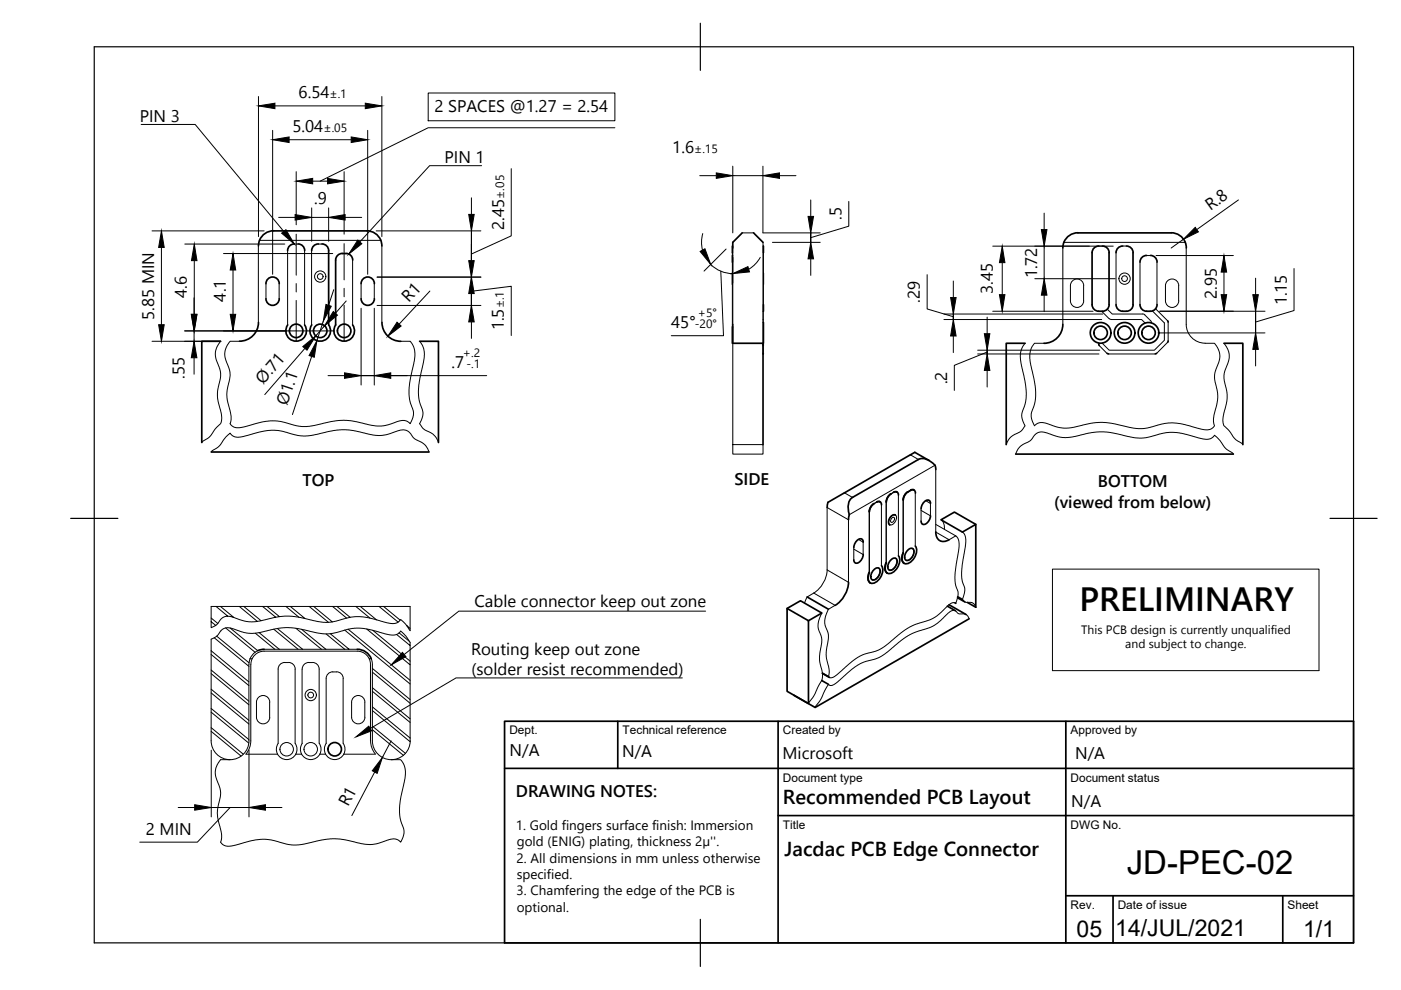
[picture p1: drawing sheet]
<svg xmlns="http://www.w3.org/2000/svg" width="297mm" height="210mm" viewBox="0 0 297 210" stroke-linecap="round" stroke-linejoin="round" font-family="sans-serif">
<!-- layer: Visible -->
<g fill="none" stroke="#000" stroke-width=".21">
<path d="M54.8 52.1v16.3M55 51h25.7M61 53.1v15.8M62.4 51.7h.8M64.6 53.1v15.8M66.1 53.1v15.8M67.5 51.7h.8M74.8 55.2v13.7M81 52.1v16.3M155.3 57.9v2.4M155.3 53.6l.1 .6M155.3 52.2h.1"/>
<path d="M155.3 55.6l.1 13.7M155.4 52.6v16.2M157.4 49.4h2.4M161.8 51.4v21.4M161.8 52.2h.1M161.9 57.9v2.4M161.9 53.6v11M225.3 52.6v16.2M225.6 51.4h25.7M232.9 52.2h.8M236.6 53.6v11M238 52.2h.8"/>
<path d="M241.7 55.6v9M243.1 54.2h.8M245.3 55.6v9M247.7 59.4a1.39 1.39 0 0 1 1.4-.1 1.39 1.39 0 0 1 .8 1.3v3.2a1.41 1.41 0 0 1-1.4 1.4 1.41 1.41 0 0 1-1.4-1.4v-3.2l.1-.5zM251.5 52.6v16.2a4 4 0 0 0 4 4M46.8 72.4l-.9 1.3-.2 1.6 1.1 3.8-.1 1.3-.5 2.2-.1 1.5 .9 3.9-.1 1.3-.1 .5-1.2 1.2-1.2 1.6-1.6 1.2M50.8 72.4h-2l-.7 .9-.4 1.4v1.2l1.1 3.1v.7l-.6 3-.1 1.2 .1 1 .8 3.4-.1 1a.96 .96 0 0 0 .9 1.3h1.5l4.2-1.1 2.4-.3 1.6 .2 4.5 1h1.7l4.6-1 2.5-.3 1.9 .2 5.3 1 1.7-.1 3.6-1.1 1 .2 .7 .5 .5-1.3 .2-1.1-.9-2.7-.1-2.5 .4-2.2 .8-3.9v-1.7l-.3-1.2-.6-.8h-2M56.4 60.1v3.2M59.2 60.1v3.2M76.6 60.1v3.2M79.4 60.1v3.2M89 72.4l.7 1.2 .3 1.4-.2 1.9-.9 4-.2 1.9 .2 2 .8 2.7-.3 1.5a1.19 1.19 0 0 0 .2 1.8l2.2 1.3 .7 .7 .5 1"/>
<path d="M155.3 72.8l.1 21.5h6.4v2h-6.4v-2M161.8 75h.1M161.8 67.7h.1M161.8 72.7v.3M161.8 66h.1M161.8 68.4h.1M161.8 66v2.4M161.8 72.8h.1M161.8 73.3v1.6M217.3 72.8l-.7 1.2-.3 1.4 .2 1.7 .8 3.7 .3 2.5-.2 2-.8 2.7 .3 1.5a.92 .92 0 0 1 0 1.4l-.7 .7-1.9 1.1-.6 .7-.4 .9M221.3 72.8h-1.9l-.7 1-.4 1.4 .2 1.8 .7 3.4 .4 2.2-.1 2.5-.9 2.7 .1 1.1 .7 1.4 .6-.6 1.1-.1 3.2 1 1.9 .2 1.4-.2 3.7-.9 2.5-.2 1.8 .2 4.6 1.1 2 .1 1.1-.2 3.5-.9 1.8-.1 2.1 .2 4.7 1.2h.9l.8-.3a.76 .76 0 0 0 .2-1.2l.1-1.6 .8-3.7-.2-1.8-.5-2.2v-.8l1-3 .1-1.4-.4-1.2-.7-1.1h-2M229.7 60.6v3.2"/>
<path d="M229.8 60.6a1.41 1.41 0 0 0-1.4-1.4 1.41 1.41 0 0 0-1.5 1.4v3.2a1.41 1.41 0 0 0 1.5 1.4 1.41 1.41 0 0 0 1.4-1.4M232.9 72.7v.3M233.1 73.3l1.6 1.6M233.6 66l1.6 1.6M234.8 65.5l1 1.1h6.6l1.5 1.4M235 75h9.9M235.2 67.5l.4 .2h6.4l.8 .8M243.9 68l.2 .4M244.1 68.4v.1M244.3 65.9l2.6 2.6v3.7l-2.1 2h-9.6l-1.5-1.5M245 65.5l2.5 2.5M247.5 72.6l-2.3 2.3"/>
<path d="M247.7 68.3v4M259.5 72.8l1 1.7 .1 1.3-1.1 3.8 .1 1.2 .5 2.4 .1 1.3-.9 3.8v1a1.77 1.77 0 0 0 1 1.7l1.4 1.9 1.8 1.4M44.8 95.8l1.8-1.4 1.2-1.7 .8-.7a.22 .22 0 0 1 .2-.1 .22 .22 0 0 1 .2 .2l.8 .5 .8 .1 5.6-1.3 2-.2 1.7 .3 3.2 .8 1.7 .1 1.6-.1 4.3-1 2.6-.2 2.2 .3 3.5 .8 1.6 .1 1.4-.1 2.5-.9 1.1-.2 1 .4 1.3 1.5 2.1 1.2 .7 .9 .3 .7M198.2 98.7l-18.1 10.4M198.4 99.5v13.3M215.3 96.3l.5-1 .6-.7 2-1.1 1.3-1.6 .9-.3 1.3 .2 2.5 .8 1.4 .2 1.6-.2 3.5-.8 2.1-.2 2.5 .1 4.2 1 1.8 .2 1.6-.1 3.3-.9 1.5-.2 2.6 .2 5.2 1.2 .9-.1 .8-.6a.37 .37 0 0 1 .6 .3l.7 .7 1 1.5 1.8 1.4M175.4 107.6v13.2M179.9 110.2v13.3M181 116.1v2.6M183 114.9v2.7M184.3 108.5v12.9v-12.9M185.8 106.5l-.5 .3"/>
<path d="M185.9 106.5l-.6 .3M186.9 107.1v12.8M187.9 106.4v12.9v-12.8M189 109.4a.61 .61 0 0 1 1 0 1.47 1.47 0 0 1-1.4 1.9 1.35 1.35 0 0 1 .4-1.9zM189 109.9l.2-.2 .4 .1a.66 .66 0 0 1-.1 .6 .66 .66 0 0 1-.6 .3zM189.4 104.4l-.5 .3M189.5 104.4l-.6 .3M190.5 105v12.8M191.5 106v11.3v-11.3M193 103.9l-.6 .4M194.1 104.6v11.2M195.3 107.9v2.6"/>
<path d="M197.3 106.7v2.7M198.4 111.2l4.2 2.4M199.5 110.2l.5 .6 .2 1.4M202.6 113.6l.5 .5 .2 1.1v1.4l-.8 5.2 .1 2.1 .5 1.7v.8l-.5 1.5-.4-.1-.8 .3-2.4 2.2-1.2 .8-3.6 1.2-1.8 .9-1.5 1.1-3 2.5-1.4 .9-3.2 1-1.4 .7-1.9 1.4-2.8 2.4-.8 .5h-.5a.69 .69 0 0 1-.1-1v-.9l-.6-3 .4-4.2-.7-2v-1.1l.2-1 .5-1.3 1.5-.9M202.6 113.6l-1.4 .8M204 112.8l.5 .5 .3 1.1-.9 6.9 .1 1.6 .6 1.9-.3 1.6a.78 .78 0 0 0 .2 1.2l1.7 .2 .3 .3 .4 .6M44.8 138v16.3a8.6 8.6 0 0 0 .7 5 4 4 0 0 0 3.3 1.8M44.8 131l1.4 1.2-.5 .4M44.8 138l8 6.6M44.8 138.8l8 6.6M45.4 135.2l7.4 6.1M45.8 128.6l2.5 2.1-1.1 .3-1 1.2"/>
<path d="M46 134.9l-1.2 .6v2.5M46 134.9l6.8 5.6M46.7 128.6l2.9 2.3-1.3-.2M47.8 133.1l6.3 5.2M48.8 133.2l5.8 4.8a3.2 3.2 0 0 0-1.6 1.7M50.7 128.6l3.9 3.2h-2.4l-2.6-.9M51.7 128.6l3.7 3-.8 .2M53 139.7h.4M53 139.7l-.2 1.2v16.2a4 4 0 0 1-4 4M54.1 134.3l4.2 3.4h.9M54.9 134.1l4.3 3.6M55.7 128.6l2.8 2.3-3.1 .7"/>
<path d="M56 137.7h2.3M56.6 128.6l2.6 2.1-.7 .2M58 133.4l5.2 4.3h1M58.8 133.3l5.4 4.4M59.2 137.7h4M59.2 130.7l2.2-.1 2 .3M60.6 128.6l2.8 2.3 1.3 .2-3.1-2.5M62.7 133.2l5.5 4.5h.9M63.9 133.4l5.2 4.3M64.2 137.7h4M64.7 131.1l2.7 .7 2.2 .1M65.6 128.6l4 3.3h.9l-4-3.3"/>
<path d="M69.1 137.7h4M69.1 134.4l4 3.3M70 134.4l4 3.3h-.9M70.5 128.6l3 2.5 .7-.2-2.8-2.3M73.1 133.6l13.9 11.4M73.5 131.1l-3 .8M73.8 133.4l13.2 10.8v4.1M74 137.7h1.7M74.2 130.9l2.1-.2 2.1 .4M75.4 128.6l3 2.5 1.4 .3M76.4 128.6l3.4 2.8 3.1 .8h.9l.6-.3M77.7 133.4l9.3 7.6v-4.1"/>
<path d="M78.3 139.7h.4l.3 1.2v16.2a4 4 0 0 0 4 4M79 133.6l8 6.6M80.4 128.6l4 3.3 .4-.3v-.1l-3.5-2.9M81.3 128.6h-36.5v4.5l.9-.5-.9-.8M81.3 128.6h5.7v5.1l-.8-1.1 .8 .6M84.6 134.2l-.8 .4h-1l-4.6-1.2-2.7-.2-1.7 .2-3.3 .9-1.7 .1-2-.3-3.4-.8-2.8-.2-2.2 .2-3.8 .9-1.5 .1-1.4-.2-2.8-.9-.8-.1-1 .3-1.1 1.5M84.6 134.2l.1-.1a.42 .42 0 0 1 .4-.2 .42 .42 0 0 1 .4 .4l1.5 1.9v.7l-2.9-2.4M84.6 134.2l2.2 1.8M84.8 131.5l.1-.1 .2 .1 1.1 1.1M174.2 130l-.6 1.7-.2 1.2 .8 2.7-.4 4.4 .6 2.7-.1 1.1-1.6 3.6-1.3 1.8M175.4 120.8a6.9 6.9 0 0 1-4.3 5.9l-.5 1.2M205.5 131.2l-.3-.6-.4-.3-1.5-.2-.7-.6-.6-.1-1 .6-1.9 1.8-1.4 1-4.9 1.8-1.2 .8-4.8 3.8-1.1 .5-2.2 .5-1.1 .5-1.7 1.1-3.8 3.3-.9 .2-.4-.2-1.7 3.4-1.1 1.5"/>
<path d="M44.8 155.1l6.3 5.2M44.8 154.3l6.8 5.6M44.8 151l7.9 6.6M44.8 150.2l8 6.6M44.8 146.1l8 6.6M44.8 146.9l8 6.6M44.8 142.1l8 6.6M44.8 142.8l8 6.6M52.1 159.9h6.7M53.2 140.9v16.2l-.3 1.5-.8 1.3M53.2 140.9a2.8 2.8 0 0 1 2.8-2.8h19.7a2.8 2.8 0 0 1 2.8 2.8l.1 16.2 .2 1.5 .8 1.3M55 147.7a1.39 1.39 0 0 1 1.4-.1 1.39 1.39 0 0 1 .8 1.3v3.2a1.41 1.41 0 0 1-1.4 1.4 1.41 1.41 0 0 1-1.4-1.4v-3.2v-.5z"/>
<path d="M59 141.9a1.6 1.6 0 0 1 2.2-1.4 1.37 1.37 0 0 1 1.4 1.4M59 141.9v15.7a2.19 2.19 0 0 0 1.8 3.5 2.19 2.19 0 0 0 1.8-3.5M62.6 141.9v15.7M62.7 159.9h1.2M64.1 141.9v15.7M64.1 141.9a1.59 1.59 0 0 1 2.2-1.4 1.37 1.37 0 0 1 1.4 1.4M67.7 141.9v15.7a2.19 2.19 0 0 1-1.8 3.5 2.19 2.19 0 0 1-1.8-3.5M67.8 159.9h1.2M70.5 142.5h.9M71.4 142.4a1.38 1.38 0 0 1 1.3 1.5l.1 13.7a2.2 2.2 0 0 1-1.8 3.5 2.2 2.2 0 0 1-1.8-3.5v-13.7a1.41 1.41 0 0 1 1.4-1.5M72.9 159.9h6.7M77.3 148.9v3.2"/>
<path d="M77.4 148.9a1.41 1.41 0 0 0-1.4-1.4 1.41 1.41 0 0 0-1.5 1.4v3.2a1.41 1.41 0 0 0 1.5 1.4 1.41 1.41 0 0 0 1.4-1.4M79 145.8l8 6.6v4.1M79 142.5l8 6.6v3.3M79 141.7l8 6.6v.8M79 154.7l6.5 5.4M79 154l6.9 5.7M79 150.7l8 6.6M79 149.9l8 6.6M79 146.6l8 6.6M87 141v3.2M87 156.5v.6M87 157.1a4 4 0 0 1-4 4"/>
<path d="M168.3 147.4h.1M48.8 161.1h-2l-.8 1.1-.3 1.2v1.2l1 2.6 .1 .8-.7 4.5 .9 4.3-.1 1.2a.91 .91 0 0 0 .6 1.3l.7 .1h.8l4.6-1.2 1.9-.3 2 .2 3.3 .9 1.4 .2 1.9-.2 4.2-.9 2.2-.3 2.3 .2 3.8 .9 1.6 .2 1.6-.2 3.4-1h.7l.7 .3a.31 .31 0 0 0 .4 .3 .31 .31 0 0 0 .2-.4l.4-1 .1-1-.9-2.6-.1-2.2 .3-2.3 .9-3.9v-1.8l-.2-1.1-.8-1.1h-1.9"/>
<circle cx="67.9" cy="58.6" r="1.2"/>
<circle cx="67.9" cy="58.6" r=".6"/>
<circle cx="238.4" cy="59.1" r=".6"/>
<circle cx="238.4" cy="59.1" r="1.2"/>
<circle cx="60.8" cy="158.9" r="1.43"/>
<circle cx="65.9" cy="147.4" r="1.2"/>
<circle cx="65.9" cy="147.4" r=".6"/>
<circle cx="65.9" cy="158.9" r="1.43"/>
</g>
<g fill="none" stroke="#000" stroke-width=".36">
<path d="M58 49h19.7M58 48.9a3.2 3.2 0 0 0-3.2 3.2M62.4 51.7a1.41 1.41 0 0 0-1.4 1.4M63.2 51.7a1.41 1.41 0 0 1 1.4 1.4M67.5 51.7a1.41 1.41 0 0 0-1.4 1.4M68.3 51.7a1.41 1.41 0 0 1 1.4 1.4M69.7 53.1v15.8a2.19 2.19 0 0 1-1.8 3.4 2.19 2.19 0 0 1-1.8-3.4M71.2 55.1a1.6 1.6 0 0 1 2.2-1.3 1.37 1.37 0 0 1 1.4 1.3M71.2 55.2v13.7a2.19 2.19 0 0 0 1.8 3.4 2.19 2.19 0 0 0 1.8-3.4M77.8 48.9a3.2 3.2 0 0 1 3.2 3.2M155.3 52.2v1.4M155.3 54.2v1.4"/>
<path d="M157.4 49.4l-2 2v1.2M159.8 49.4l2 2M161.9 52.2v1.4M228.5 49.4h19.8M228.5 49.4a3.2 3.2 0 0 0-3.2 3.2M232.9 52.2a1.41 1.41 0 0 0-1.4 1.4v11M233.8 52.2a1.41 1.41 0 0 1 1.4 1.4M235.1 53.6v11M238 52.2a1.41 1.41 0 0 0-1.4 1.4M238.8 52.2a1.41 1.41 0 0 1 1.4 1.4v11M243.1 54.2a1.41 1.41 0 0 0-1.4 1.4M243.9 54.2a1.41 1.41 0 0 1 1.4 1.4"/>
<path d="M248.3 49.4a3.2 3.2 0 0 1 3.2 3.2M46.8 72.4h-4v21.4M54.8 68.4a4 4 0 0 1-4 3.9M56.4 60.1a1.41 1.41 0 0 1 1.4-1.4 1.41 1.41 0 0 1 1.4 1.4M56.4 63.3a1.41 1.41 0 0 0 1.4 1.4 1.41 1.41 0 0 0 1.4-1.4M61 68.9a2.19 2.19 0 0 0 1.8 3.4 2.19 2.19 0 0 0 1.8-3.4M76.6 60.1a1.41 1.41 0 0 1 1.4-1.4 1.41 1.41 0 0 1 1.4 1.4M76.6 63.3a1.41 1.41 0 0 0 1.4 1.4 1.41 1.41 0 0 0 1.4-1.4M81 68.4a4 4 0 0 0 4 4M89 72.4h4v21.4M155.3 69.3v3.5M155.4 68.8v4h6.4v21.5"/>
<path d="M161.8 73v.3M161.8 74.9v.1M161.9 68.4v4.4M161.9 64.6v1.4M217.3 72.8h-4v21.5M225.3 68.8a4 4 0 0 1-3.9 4M233 73l.1 .3M234.7 74.9l.3 .1M235.2 64.6a1.63 1.63 0 0 1-2.3 1.4 1.41 1.41 0 0 1-1.4-1.4M240.2 64.6a1.63 1.63 0 0 1-2.2 1.4 1.41 1.41 0 0 1-1.4-1.4M241.7 64.6a1.41 1.41 0 0 0 1.4 1.4M245.2 74.9l-.3 .1"/>
<path d="M245.3 64.6a1.63 1.63 0 0 1-2.2 1.4M247.6 68l.1 .3M247.7 72.3l-.1 .3M259.5 72.8h4v21.5M44.8 95.8h46.2M194.7 97.4l-13.9 8.1a2.97 2.97 0 0 0-.7 3.6l-.2 1.1M194.7 97.4a3.1 3.1 0 0 1 3.6 1.5l.1 .6M197 97.6l-3-1.7-17.9 10.3a1.23 1.23 0 0 0-.7 1.4M215.3 96.3h46.2M183 114.9a.61 .61 0 0 0-.3-.6 .61 .61 0 0 0-.7 .1l-.6 .5-.4 1.2M183 117.6l-.2 .8a1.21 1.21 0 0 1-1.6 .9l-.2-.6M185.3 106.8l-.6 .5-.4 1.2"/>
<path d="M185.3 106.8l-.6 .6-.4 1.1M185.9 106.5a.61 .61 0 0 1 .7-.1 .61 .61 0 0 1 .3 .6M186.5 106.4h.1M186.6 106.4h-.7M186.9 119.9a2.78 2.78 0 0 1-2 3.8 1.13 1.13 0 0 1-.8-1.7l.2-.6M187.9 119.3a1.68 1.68 0 0 0 .2 2.2M188.6 111.3h.1M188.9 104.7l-.6 .5-.4 1.2 .4-1.1 .6-.6M188.9 118.7a.73 .73 0 0 1 1.3 0 1.87 1.87 0 0 1-1.6 2.2 1.24 1.24 0 0 1 0-1.9zM189.5 104.4a.61 .61 0 0 1 .7-.1 .61 .61 0 0 1 .3 .7M189.8 109.2h.1M189.8 109.2a1.38 1.38 0 0 0-1.2 2.1"/>
<path d="M190.2 104.3l-.3-.1-.5 .2M190.5 117.9a2.78 2.78 0 0 1-2 3.7 1.13 1.13 0 0 1-.8-1.7l.2-.6M191.5 117.2a1.68 1.68 0 0 0 .2 2.3M192.5 104.3l-.6 .5-.4 1.2M192.5 116.6a.73 .73 0 0 1 1.3 0 1.87 1.87 0 0 1-1.6 2.2 1.24 1.24 0 0 1 0-1.9zM193.1 104l-.6 .3M193.1 104a.61 .61 0 0 1 .7-.1 .61 .61 0 0 1 .3 .6M193.7 103.9h.1M193.7 103.9h-.7M194.1 115.8a2.78 2.78 0 0 1-2 3.7 1.13 1.13 0 0 1-.8-1.7l.2-.6M197.3 106.7a.61 .61 0 0 0-.3-.6 .61 .61 0 0 0-.7 0l-.6 .6-.4 1.2M197.3 109.3l-.2 .8a1.21 1.21 0 0 1-1.6 1l-.2-.6"/>
<path d="M198.4 112.8a1.73 1.73 0 0 0 .8 1.8 1.73 1.73 0 0 0 2-.2M206.9 111.2l-4.5-2.6-2.9 1.6 4.5 2.6 2.9-1.6v17.5l-1.8-1M56 137.7l-1.4 .3M75.7 137.7a3.2 3.2 0 0 1 3 2M166.9 129l4.5 2.6v17.6l-4.5-2.6zM166.9 129l2.8-1.6 4.5 2.6-2.8 1.6M171.1 126.6l4.5 2.6M179.9 123.4a6.3 6.3 0 0 1-2.8 5M184.3 121.3a1.68 1.68 0 0 0 .2 2.3M185.3 120.8a.73 .73 0 0 1 1.3 0 1.87 1.87 0 0 1-1.6 2.2 1.24 1.24 0 0 1 0-1.9zM200.9 128.5l1.7 1M201.2 128.2l3.6 2.1"/>
<path d="M202.5 127.8l.1 .1M203 126.7l1.6 .9M203.1 126.5l.9 .6M205.5 131.2l-32.7 18.8-4.5-2.6M174.2 144.3l1.4 .8M174.4 142.7l1.2 .8M174.4 142.8l1.5 .8"/>
<circle cx="62.8" cy="70.2" r="1.43"/>
<circle cx="67.9" cy="70.2" r="1.43"/>
<circle cx="73" cy="70.2" r="1.43"/>
<circle cx="233.4" cy="70.6" r="2.19"/>
<circle cx="233.4" cy="70.6" r="1.43"/>
<circle cx="238.4" cy="70.6" r="2.19"/>
<circle cx="238.4" cy="70.6" r="1.43"/>
<circle cx="243.5" cy="70.6" r="2.19"/>
<circle cx="243.5" cy="70.6" r="1.43"/>
<circle cx="71" cy="158.9" r="1.43"/>
</g>
<!-- layer: Visible Narrow -->
<g fill="none" stroke="#000" stroke-width=".21">
<path d="M193 96.4l1.7 1M175.4 107.6l4.5 2.6M179 104.5l1.7 1M181 116.4l2 1.2M182 114.4l1 .5M184.3 108.5h.1M185.3 106.8h.1M185.8 106.5h.1M187.9 106.4v.1M188.9 104.7h.1M189.4 104.4h.1M189.9 118.4a1.69 1.69 0 0 1-1.4 2.4"/>
<path d="M191.5 106h.1M192.4 104.3h.1M193 103.9l.1 .1M193.5 116.3a1.69 1.69 0 0 1-1.4 2.5M195.3 108.2l2 1.2M196.3 106.2l1 .5M198.4 112.8l2.8 1.6M172.5 125.7l4.6 2.6M175.4 120.8l4.5 2.7M186.3 120.4a1.69 1.69 0 0 1-1.4 2.5"/>
</g>
<!-- layer: Border -->
<path d="M20 9.9h267v190h-267zM148.5 4.9v10M15 109.9h10M282 109.9h10M148.5 194.9v10" fill="none" stroke="#000" stroke-width=".25"/>
<!-- layer: TitleBlock -->
<path d="M107 152.9h180v47h-180zM131 152.9v10M165 152.9v47M226 152.9v47M107 162.9h180M165 172.9h122M226 189.9h61M236 189.9v10M272 189.9v10" fill="none" stroke="#000" stroke-width=".36"/>
<!-- layer: Dimensions -->
<g fill="none" stroke="#000" stroke-width=".21">
<path d="M90.8 19.7h39.6v5.9h-39.6zM54.8 20.5v29.7M57.8 27.6v30.6M58.3 22.5h19.1M61.3 29.6h13.2M62.8 36.4v11.3M66.3 38.4h3.1M73 36.4v13.2M78 27.6v30.6M81 20.5v29.7M108.4 35.8v14.2l-8.5 3.9M130.4 27.1h-39.6l-22.9 11.3"/>
<path d="M148.4 37.2h3.5M155.4 35.2v14.2M155.4 37.2h6.4M161.8 35.2v14.2h12.1M165.3 37.2h3.5M32.2 49h23.8M34.2 52.5v16.3M39.2 51.7h21.2M41.2 55.3v11.3M47.4 53.8h23.1M49.4 57.2v9.4M59.1 46.1h3.5"/>
<path d="M66.1 44.1v7.1M66.1 46.1h3.6M69.7 44.1v7.1M73.2 46.1h3.5M79.8 49h22.2M79.9 58.8h22.1M99.9 58.8v-9.8v9.8M99.9 41.9v3.6M99.9 51.7v3.6M149 49.5l-.3 1.8 .2 1.7M150.7 56.1a6.6 6.6 0 0 0 4.7 1.9M152.8 57.5l.6 13.7h-11.1"/>
<path d="M153.9 52.8l-4.6 4.7M155.4 54.6v5.4M161.2 54.6l-1.1 1.4-1.3 1.1M163.8 51.4h10.1M171.9 49.4v2v-2M171.9 42.4v3.5M171.9 54.9v3.5M180 42.7v5.3l-8.1 2.4M196.6 58.2v7.3l5.5 1.7M202.1 59.6v3.5M210.5 52.2h25.5M212.5 55.7v6.8"/>
<path d="M219.4 59.1h17M221.4 45.2v3.5M221.4 52.2v6.9M245.1 54.2h16.4M250.9 50.7l-2.6 1.9M259.5 57.7v4.8M262.6 42.4l-8.9 6.3M266.2 59v3.5M274.4 56.9v8.9l-8.2 2.5M32.2 72.4h14.6M39.1 70.2h31.9M41.1 63.2v3.4"/>
<path d="M41.1 70.2v2.2M41.1 75.9v3.4M64.6 73.9l-8.5 9.8M66.1 75.6l-4.1 12.3M68.6 68.1l-1.4 4.1M68.8 69.1l-1.8 2.1M69.6 79.6h3.4M70.8 61.4l-1.1 3.3M73.4 63.8l-2.3 2.6M76.6 79.6h2.8h-2.8M76.6 65.4v16.2M79.4 65.4v16.2"/>
<path d="M79.4 79.6h23.8M79.9 64.8h22.1M91.1 61.7l-6.5 7M99.9 61.8l8.5-1.1v10.4M99.9 64.8v-6v6M99.9 62.2v3.6M99.9 68.3v3.4M200.1 66.6h33.7M200.1 67.7h33.5M202.1 66.6v1.1v-1.1M202.1 71.2v3.6M207.3 74.2h25.9"/>
<path d="M207.3 75h25.7M209.3 74.6l-7 2.9v5.3M209.3 74.2v.8v-.8M209.3 67.2v3.6M209.3 78.5v3.6M210.5 66h21.3M221.4 62.6v3.5M245.5 70.6h22.7M245.9 66h22.3M266.2 70.6v-4.6v4.6M266.2 74.1v3.5M44.8 159.1v14.1"/>
<path d="M52.8 159.1v14.1M82.9 157.1l-1.8 3.5M37.8 171.2h3.5M48.8 171.2l-7 7.4h-12.2M52.8 171.2h-8h8M56.3 171.2h3.5M79.4 163.7l-4.8 9.2"/>
</g>
<g fill="#000" stroke="#000" stroke-width=".21">
<path d="M54.8 22.5l3.5-.6v1.1zM57.8 29.6l3.5-.6v1.2zM62.8 38.4l3.5-.6v1.2zM69.4 37.8l3.6 .6-3.6 .6zM74.5 29l3.5 .6-3.5 .6zM77.4 21.9l3.6 .6-3.6 .5zM151.9 36.7l3.5 .5-3.5 .6zM161.8 37.2l3.5-.5v1.1zM34.2 49l.6 3.5h-1.2zM41.2 51.7l.6 3.6h-1.2zM49.4 53.8l.6 3.4h-1.2zM62.6 45.5l3.5 .6-3.5 .6z"/>
<path d="M69.7 46.1l3.5-.6v1.2zM99.4 55.3h1.1l-.6 3.5zM99.4 45.5h1.1l-.6 3.5zM148.4 53.3l1.1-.6 1.2 3.4zM155.4 58l3.2-1.5 .3 1.2zM171.3 45.9h1.2l-.6 3.5zM171.9 51.4l.6 3.5h-1.2zM212.5 52.2l.6 3.5h-1.2zM220.8 48.7h1.2l-.6 3.5zM253.4 48.2l.7 1-3.2 1.5zM259.5 54.2l.6 3.5h-1.2zM33.6 68.8h1.2l-.6 3.6z"/>
<path d="M41.1 72.4l.6 3.5h-1.1zM40.6 66.6h1.1l-.6 3.6zM40.6 66.6h1.2l-.6 3.6zM48.8 66.6h1.2l-.6 3.6zM64.2 73.5l2.8-2.3-1.9 3zM67.2 72.2l-.6 3.5-1.1-.3zM69.1 64.6l1.1 .3-1.6 3.2zM70.7 66.1l.8 .7-2.7 2.3zM73 79.1l3.6 .5-3.6 .6zM79.4 79.6l3.4-.5v1.1zM84.2 68.3l.8 .8-2.8 2.2zM99.9 64.8l.6 3.5h-1.1z"/>
<path d="M99.9 58.8l.6 3.4h-1.1zM201.5 63.1h1.2l-.6 3.5zM202.1 67.7l.6 3.5h-1.2zM208.7 70.8h1.2l-.6 3.4zM209.3 75l.6 3.5h-1.2zM211.9 62.5h1.2l-.6 3.5zM221.4 59.1l.6 3.5h-1.2zM258.9 62.5h1.2l-.6 3.5zM266.2 70.6l.6 3.5h-1.2zM265.6 62.5h1.2l-.6 3.5zM41.3 170.6l3.5 .6-3.5 .6zM52.8 171.2l3.5-.6v1.2z"/>
<path d="M81.1 160.6l-1.1 3.4-1.1-.6z"/>
</g>
<!-- layer: Center Lines -->
<path d="M62.8 49.6v8.7M73 51.7v7.6M62.8 60.1v1.8M62.8 63.7v8.7M73 61.1v1.8M73 64.7v7.7" fill="none" stroke="#000" stroke-width=".21"/>
<!-- layer: Annotations -->
<path d="M59.7 49.4l.9-.7 1.8 3zM75.9 50.9l.8 .8-2.8 2.2zM85.3 138.3l.8 .9-3.1 1.8zM75.5 156.2l2.7-2.2 .6 1z" fill="#000" stroke="#000" stroke-width=".21"/>
<path d="M29.9 26.4h11.5l18.8 22.7M102.1 35.1h-11l-14.8 16.2M149.6 129.6h-52.3l-11.6 9.2M144.7 143.7h-48l-18.2 10.8" fill="none" stroke="#000" stroke-width=".21"/>
<!-- layer: BOM -->
<path d="M223.1 120.7h56.6v21.5h-56.6z" fill="none" stroke="#000" stroke-width=".21"/>
<text font-size="7.1" x="228.9" y="129.6">PRELIMINARY</text>
<text font-size="7" x="238.9" y="185.2">JD-PEC-02</text>
<g font-size="4.9">
<text x="228.3" y="198.6">05</text>
<text x="236.5" y="198.5">14/JUL/2021</text>
<text x="276.3" y="198.6">1/1</text>
</g>
<g font-size="4.3">
<text x="166" y="170.4">Recommended PCB Layout</text>
<text x="166.3" y="181.4">Jacdac PCB Edge Connector</text>
</g>
<g font-size="3.6">
<text x="63.3" y="20.8">6.54</text>
<text x="92.1" y="23.8">2 SPACES @1.27 = 2.54</text>
<text x="29.6" y="25.9">PIN 3</text>
<text x="62" y="28.1">5.04</text>
<text x="94.2" y="34.6">PIN 1</text>
<text x="142.5" y="32.4">1.6</text>
<text x="66.6" y="43.2">.9</text>
<text x="178.4" y="46.7" transform="rotate(-90 178.4 46.7)">.5</text>
<text x="256.6" y="44.7" transform="rotate(-36 256.6 44.7)">R.8</text>
<text x="106.9" y="48.7" transform="rotate(-90 106.9 48.7)">2.45</text>
<text x="219.9" y="59" transform="rotate(-90 219.9 59)">1.72</text>
<text x="39.6" y="63.2" transform="rotate(-90 39.6 63.2)">4.6</text>
<text x="47.9" y="63.9" transform="rotate(-90 47.9 63.9)">4.1</text>
<text x="86.7" y="64.3" transform="rotate(-47 86.7 64.3)">R1</text>
<text x="195.1" y="64.2" transform="rotate(-90 195.1 64.2)">.29</text>
<text x="210.5" y="62.3" transform="rotate(-90 210.5 62.3)">3.45</text>
<text x="258" y="63.3" transform="rotate(-90 258 63.3)">2.95</text>
<text x="272.8" y="64.7" transform="rotate(-90 272.8 64.7)">1.15</text>
<text x="32.7" y="67.8" transform="rotate(-90 32.7 67.8)">5.85 MIN</text>
<text x="106.8" y="70" transform="rotate(-90 106.8 70)">1.5</text>
<text x="142.3" y="69.6">45°</text>
<text x="39.1" y="80.4" transform="rotate(-90 39.1 80.4)">.55</text>
<text x="55.8" y="81.6" transform="rotate(-49 55.8 81.6)">Ø.71</text>
<text x="95.7" y="78.1">.7</text>
<text x="200.8" y="81.5" transform="rotate(-90 200.8 81.5)">.2</text>
<text x="60.9" y="86.1" transform="rotate(-72 60.9 86.1)">Ø1.1</text>
<text x="64.1" y="103.1">TOP</text>
<text x="155.7" y="102.9">SIDE</text>
<text x="223.5" y="107.7">(viewed from below)</text>
<text x="232.8" y="103.3">BOTTOM</text>
<text x="100.6" y="128.8">Cable connector keep out zone</text>
<text x="99.9" y="138.8">Routing keep out zone</text>
<text x="99.9" y="143.2">(solder resist recommended)</text>
<text x="108.1" y="160.3">N/A</text>
<text x="131.9" y="160.5">N/A</text>
<text x="165.9" y="160.9">Microsoft</text>
<text x="227.9" y="160.9">N/A</text>
<text x="73.8" y="171.2" transform="rotate(-62 73.8 171.2)">R1</text>
<text x="109.4" y="169">DRAWING NOTES:</text>
<text x="227.1" y="171.2">N/A</text>
<text x="30.9" y="177.1">2 MIN</text>
</g>
<g font-size="2.9">
<text x="109.4" y="176">1. Gold fingers surface finish: Immersion</text>
<text x="109.6" y="179.4">gold (ENIG) plating, thickness 2µ''.</text>
<text x="109.5" y="182.9">2. All dimensions in mm unless otherwise</text>
<text x="109.5" y="189.8">3. Chamfering the edge of the PCB is</text>
<text x="109.6" y="186.3">specified.</text>
<text x="109.6" y="193.3">optional.</text>
</g>
<g font-size="2.6">
<text x="229.3" y="134.3">This PCB design is currently unqualified</text>
<text x="238.6" y="137.4">and subject to change.</text>
</g>
<g font-size="2.5">
<text x="69.8" y="20.8">±.1</text>
<text x="68.6" y="28.1">±.05</text>
<text x="147.2" y="32.4">±.15</text>
<text x="106.9" y="42.1" transform="rotate(-90 106.9 42.1)">±.05</text>
<text x="106.8" y="65.4" transform="rotate(-90 106.8 65.4)">±.1</text>
<text x="147.3" y="69.6">-20°</text>
<text x="148" y="67.2">+5°</text>
<text x="98.1" y="75.7">+.2</text>
<text x="98.9" y="78.1">-.1</text>
<text x="108" y="155.7">Dept.</text>
<text x="132" y="155.7">Technical reference</text>
<text x="166" y="155.7">Created by</text>
<text x="227" y="155.7">Approved by</text>
<text x="166" y="165.7">Document type</text>
<text x="227" y="165.7">Document status</text>
<text x="166" y="175.7">Title</text>
<text x="227" y="175.7">DWG No.</text>
<text x="227" y="192.7">Rev.</text>
<text x="237" y="192.7">Date of issue</text>
<text x="273" y="192.7">Sheet</text>
</g>
</svg>
